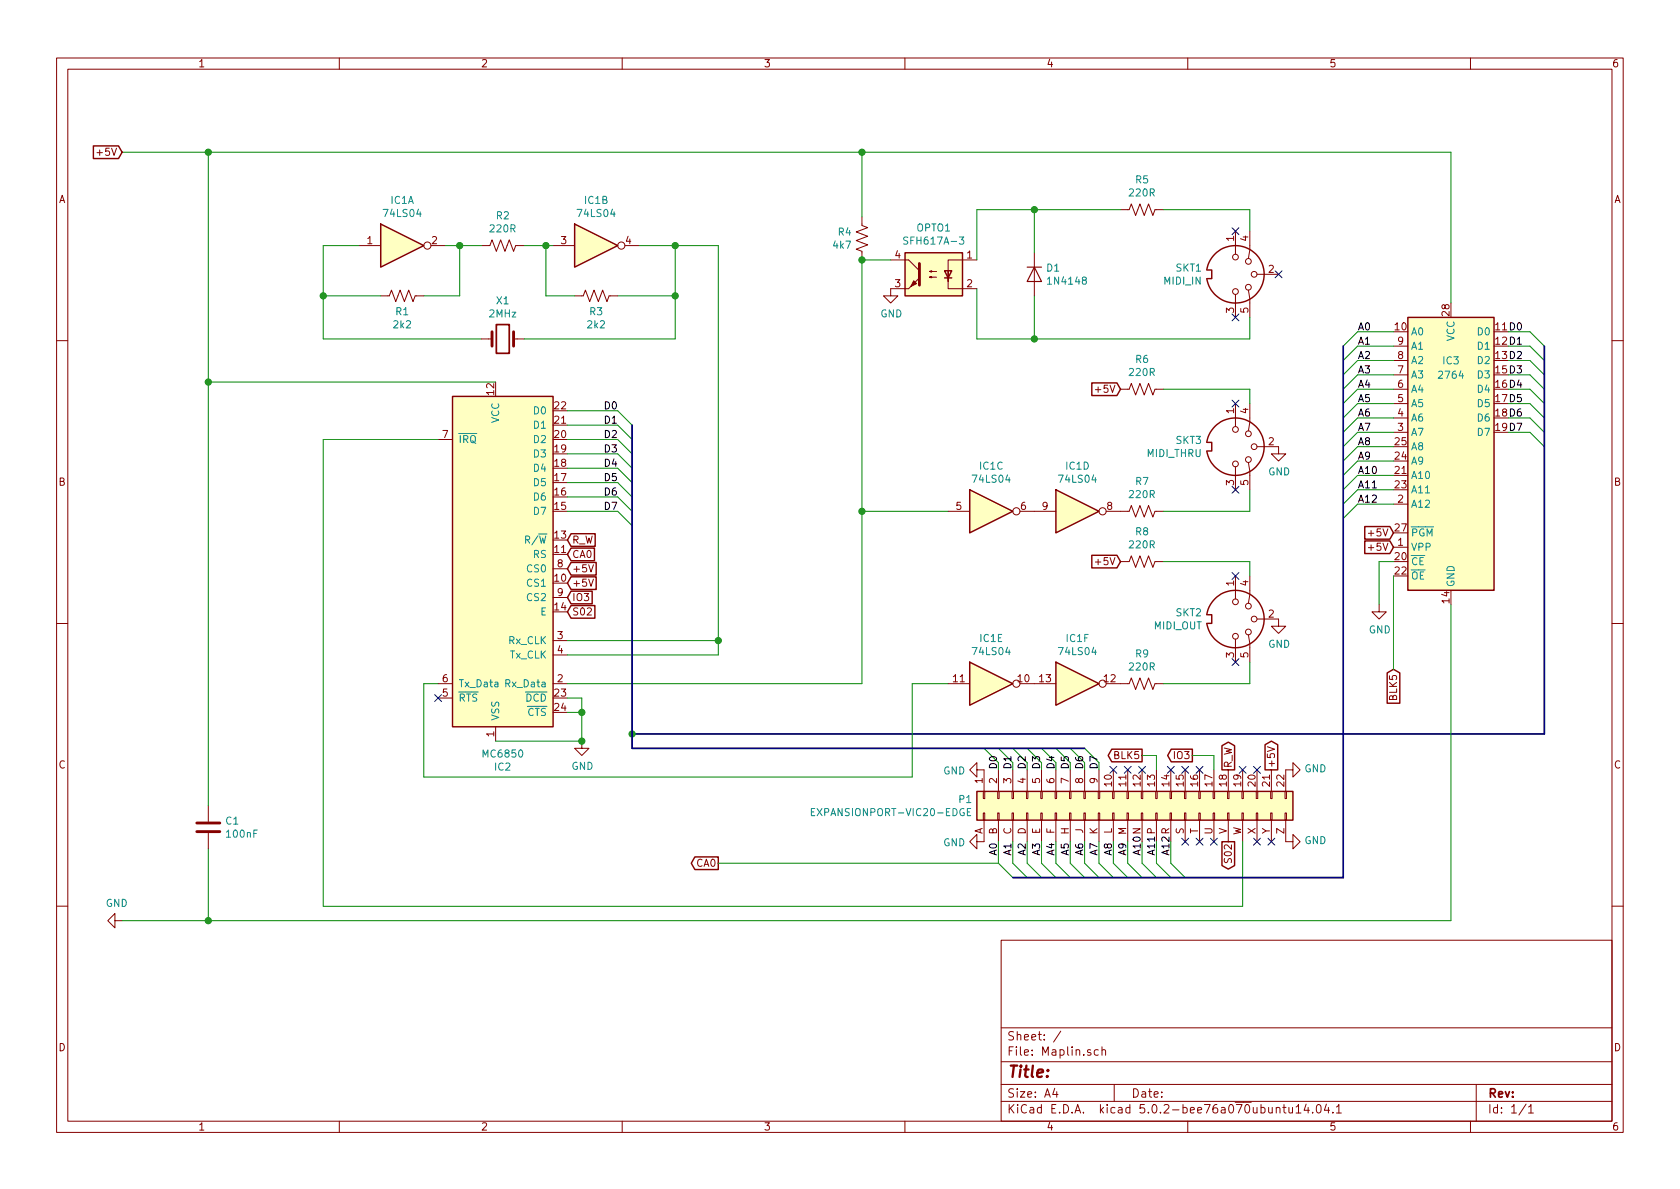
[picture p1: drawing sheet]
<svg xmlns="http://www.w3.org/2000/svg" width="297mm" height="210mm" viewBox="0 0 297 210" stroke-linecap="round" stroke-linejoin="round" font-family="sans-serif">
<g fill="none" stroke="#840000" stroke-width=".18">
<path d="M10 10.3h277v189.9h-277zM12 12.2h273v186.1h-273zM60 10.3v1.9M110 10.3v1.9M160 10.3v1.9M210 10.3v1.9M260 10.3v1.9M152.4 38.3v1.6l1 .4-2 .7 2 .8-2 .7 2 .8-2 .8 1 .3v1.6M198.1 37.1h1.5l.4-1 .8 2 .7-2 .8 2 .8-2 .7 2 .4-1h1.5M63.5 43.4h3.8M67.3 52.3h1.5l.4-1 .8 2 .7-2 .8 2 .8-2 .7 2 .4-1h1.5M76.2 43.4h2.5"/>
<path d="M85.1 43.4h1.5l.4-1 .8 2 .7-2 .8 2 .7-2 .8 2 .4-1h1.5M85.1 59.9h1.9M90.8 59.9h1.9M97.8 43.4h3.8M101.6 52.3h1.5l.4-1 .8 2 .7-2 .8 2 .8-2 .7 2 .4-1h1.5M110.5 43.4h2.5M157.5 46h3.2l1.9 1.9M160.7 51h-3.2v1.3h1.2l-1.2 1.3-1.3-1.3h1.3M164.3 49l.4-.1v.2l-.4-.1h1.3M164.3 48l.4-.1v.2l-.4-.1h1.3M167.6 49.1v1.9h5.1M172.7 46h-5.1v3.8v-1.9"/>
<path d="M182.9 44.7v7.6M218.4 40.9v4.1M218.4 52.1v4M220.7 51.3l.3 1.5v3.3M221 40.9v3.3l-.3 1.5M222.2 48.5h3.9M10 60.2h2M77.5 77.7h2.5M198.1 68.8h1.5l.4-1 .8 2 .7-2 .8 2 .8-2 .7 2 .4-1h1.5M218.4 71.4v4M221 71.4v3.3l-.3 1.5M222.2 79h3.9v1.3h1.2l-1.2 1.2-1.3-1.2h1.3"/>
<path d="M246.4 68.8h2.5M246.4 76.4h2.5M246.4 73.9h2.5M246.4 71.4h2.5M246.4 66.3h2.5M246.4 63.7h2.5M246.4 61.2h2.5M285 60.2h2M104.1 99.9l.4 1.2 .4-1.2M167.6 90.4h3.8M180.3 90.4h6.4M195.6 90.4h4l.4-1 .8 2 .7-2 .8 2 .8-2 .7 2 .4-1h1.5"/>
<path d="M198.1 99.3h1.5l.4-1 .8 2 .7-2 .8 2 .8-2 .7 2 .4-1h1.5M218.4 82.5v4.1M220.7 81.8l.3 1.5v3.3M246.4 96.8h2.5M246.4 89.1h2.5M10 110.3h2M97.8 113.3h2.5M97.8 115.8h2.5M97.8 100.6h2.5M97.8 105.7h2.5M104.1 102.4l.4 1.3 .4-1.3M218.4 101.8v4.1"/>
<path d="M218.4 113v4.1M220.7 112.3l.3 1.5v3.3M221 101.8v3.4l-.3 1.5M222.2 109.5h3.9v1.2h1.2l-1.2 1.3-1.3-1.3h1.3M243.8 106.9v1.3h1.3l-1.3 1.3-1.2-1.3h1.2M285 110.3h2M77.5 120.9h2.5M77.5 123.4h2.5M87.6 128.5v2.6M97.8 120.9h2.5M102.9 131.1v1.2h1.2l-1.2 1.3-1.3-1.3h1.3M167.6 120.9h3.8"/>
<path d="M172.7 136.1v-1.2l-1.3 1.2 1.3 1.3v-1.3h1.3v3.8M173.9 139.9h.2v1.3h-.2zM176.4 139.9h.3v1.3h-.3zM176.5 136.1v3.8M178.9 139.9h.3v1.3h-.3zM179.1 136.1v3.8M180.3 120.9h6.4M181.5 139.9h.2v1.3h-.2zM181.6 136.1v3.8M184 139.9h.3v1.3h-.3zM184.1 136.1v3.8M186.6 139.9h.2v1.3h-.2z"/>
<path d="M186.7 136.1v3.8M189.1 139.9h.3v1.3h-.3zM189.2 136.1v3.8M191.6 139.9h.3v1.3h-.3zM191.8 136.1v3.8M194.2 139.9h.2v1.3h-.2zM194.3 136.1v3.8M195.6 120.9h4l.4-1 .8 2 .7-2 .8 2 .8-2 .7 2 .4-1h1.5M196.7 139.9h.3v1.3h-.3zM196.8 136.1v3.8M199.3 139.9h.2v1.3h-.2zM199.4 136.1v3.8"/>
<path d="M201.8 139.9h.3v1.3h-.3zM201.9 136.1v3.8M204.3 139.9h.3v1.3h-.3zM204.5 136.1v3.8M206.9 139.9h.2v1.3h-.2zM207 136.1v3.8M209.4 139.9h.3v1.3h-.3zM209.5 136.1v3.8M212 139.9h.2v1.3h-.2zM212.1 136.1v3.8M214.5 139.9h.3v1.3h-.3zM214.6 136.1v3.8"/>
<path d="M217 139.9h.3v1.3h-.3zM217.2 136.1v3.8M219.6 139.9h.2v1.3h-.2zM219.7 136.1v3.8M222.1 139.9h.3v1.3h-.3zM222.2 136.1v3.8M224.1 132l1.2 .5-1.2 .4M224.7 139.9h.2v1.3h-.2zM224.8 136.1v3.8M227.2 139.9h.3v1.3h-.3zM228.6 136.1v1.3l1.3-1.3-1.3-1.2v1.2h-1.3v3.8M36.8 142.5v2.8"/>
<path d="M36.8 147.3v2.8M173.9 143.8h.2v1.2h-.2zM174 145v3.8h-1.3v1.3l-1.3-1.3 1.3-1.2v1.2M176.4 143.8h.3v1.2h-.3zM176.5 145v3.8M178.9 143.8h.3v1.2h-.3zM179.1 145v3.8M181.5 143.8h.2v1.2h-.2zM181.6 145v3.8M184 143.8h.3v1.2h-.3zM184.1 145v3.8M186.6 143.8h.2v1.2h-.2z"/>
<path d="M186.7 145v3.8M189.1 143.8h.3v1.2h-.3zM189.2 145v3.8M191.6 143.8h.3v1.2h-.3zM191.8 145v3.8M194.2 143.8h.2v1.2h-.2zM194.3 145v3.8M196.7 143.8h.3v1.2h-.3zM196.8 145v3.8M199.3 143.8h.2v1.2h-.2zM199.4 145v3.8M201.8 143.8h.3v1.2h-.3z"/>
<path d="M201.9 145v3.8M204.3 143.8h.3v1.2h-.3zM204.5 145v3.8M206.9 143.8h.2v1.2h-.2zM207 145v3.8M209.4 143.8h.3v1.2h-.3zM209.5 145v3.8M212 143.8h.2v1.2h-.2zM212.1 145v3.8M214.5 143.8h.3v1.2h-.3zM214.6 145v3.8M217 143.8h.3v1.2h-.3z"/>
<path d="M217.2 145v3.8M219.6 143.8h.2v1.2h-.2zM219.7 145v3.8M222.1 143.8h.3v1.2h-.3zM222.2 145v3.8M224.7 143.8h.2v1.2h-.2zM224.8 145v3.8M227.2 143.8h.3v1.2h-.3zM227.3 145v3.8h1.3v-1.2l1.3 1.2-1.3 1.3v-1.3M10 160.2h2M20.3 162.8v-1.3l-1.3 1.3 1.3 1.3v-1.3h1.3M177 166.3h108v32h-108z"/>
<path d="M285 160.2h2M60 198.3v1.9M110 198.3v1.9M160 198.3v1.9M177 194.8h108M177 191.8h108M177 187.8h108M177 181.8h108M186.5 192.5l-.4 1h1M186.8 193v1M187.6 182.3l-1.3 2M194.2 185.7l-.4-.1-.3 .3v.6l.3 .1 .4-.1"/>
<path d="M194.8 185.7l.2-.1 .4 .1 .1 .9M194.8 185.1v1.5M197 191.8v3M210 198.3v1.9M226.8 195.8h.6M227 195.3v1.3l.4 .2M227.9 195.8v.9l.4 .1 .2-.1M228.5 195.8v1M229.2 195.8l.4-.5v1.5M229.2 196.8h.8M230.9 195.2l-.3 1.1h.9M231.3 195.8v1"/>
<path d="M232.1 196.7v.1M232.9 195.5l.3-.2a.94 .94 0 0 1 0 1.5l-.4-.3-.1-.6zM234.5 195.2l-.3 1.1h.9M234.9 195.8v1M235.7 196.7v.1M236.3 195.8l.4-.5v1.5M236.3 196.8h.9M260 198.3v1.9M261 191.8v6.5M269.8 195.2l-1.2 2M270.3 195.8l.4-.5v1.5M270.3 196.8h.8"/>
<circle cx="75.6" cy="43.4" r=".63"/>
<circle cx="109.9" cy="43.4" r=".63"/>
<circle cx="218.4" cy="51.6" r=".51"/>
<circle cx="218.4" cy="45.5" r=".51"/>
<circle cx="220.7" cy="46.2" r=".51"/>
<circle cx="220.7" cy="50.8" r=".51"/>
<circle cx="221.7" cy="48.5" r=".51"/>
<circle cx="218.4" cy="75.9" r=".51"/>
<circle cx="220.7" cy="76.7" r=".51"/>
<circle cx="221.7" cy="79" r=".51"/>
<circle cx="179.7" cy="90.4" r=".63"/>
<circle cx="194.9" cy="90.4" r=".63"/>
<circle cx="218.4" cy="82" r=".51"/>
<circle cx="220.7" cy="81.3" r=".51"/>
<circle cx="218.4" cy="106.4" r=".51"/>
<circle cx="218.4" cy="112.5" r=".51"/>
<circle cx="220.7" cy="107.2" r=".51"/>
<circle cx="220.7" cy="111.8" r=".51"/>
<circle cx="221.7" cy="109.5" r=".51"/>
<circle cx="179.7" cy="120.9" r=".63"/>
<circle cx="194.9" cy="120.9" r=".63"/>
</g>
<g fill="#ffffc2" stroke="#ffffc2" stroke-width=".18">
<path d="M172.7 139.9h55.9v5.1h-55.9z"/>
<path d="M80 70.1h17.8v58.4h-17.8z"/>
<path d="M67.3 39.6l7.6 3.8-7.6 3.8z"/>
<path d="M101.6 39.6l7.6 3.8-7.6 3.8z"/>
<path d="M171.4 86.6l7.7 3.8-7.7 3.8z"/>
<path d="M186.7 86.6l7.6 3.8-7.6 3.8z"/>
<path d="M171.4 117.1l7.7 3.8-7.7 3.8z"/>
<path d="M186.7 117.1l7.6 3.8-7.6 3.8z"/>
<path d="M160 44.7h10.2v7.6h-10.2z"/>
<path d="M248.9 56.1h15.3v48.3h-15.3z"/>
</g>
<g fill="none" stroke="#840000" stroke-width=".25">
<path d="M16.5 25.8h4.5l.6 1.1-.6 1.1h-4.5zM67.3 39.6l7.6 3.8-7.6 3.8zM101.6 39.6l7.6 3.8-7.6 3.8zM160 44.7h10.2v7.6h-10.2zM167 47.9h1.3l-.7 1.2zM167 49.1h1.3M213.4 47.7a5.1 5.1 0 0 1 7.8-3.5 5.1 5.1 0 0 1 0 8.6 5.1 5.1 0 0 1-7.8-3.5M213.5 47.7h.7v1.6h-.7M248.9 56.1h15.3v48.3h-15.3zM80 70.1h17.8v58.4h-17.8zM193 67.7h4.5l.6 1.1-.6 1.1h-4.5zM213.4 78.2a5.1 5.1 0 0 1 7.8-3.5 5.1 5.1 0 0 1 0 8.6 5.1 5.1 0 0 1-7.8-3.5"/>
<path d="M213.5 78.2h.7v1.6h-.7M101 94.4h4.2v2.2h-4.2l-.7-1.1zM101 96.9h4.1v2.3h-4.1l-.7-1.2zM101 99.5h4.4v2.2h-4.4l-.7-1.1zM171.4 86.6l7.7 3.8-7.7 3.8zM186.7 86.6l7.6 3.8-7.6 3.8zM193 98.2h4.5l.6 1.1-.6 1.1h-4.5zM241.3 93.1h4.4l.7 1.1-.7 1.1h-4.4zM241.3 95.7h4.4l.7 1.1-.7 1.1h-4.4zM101 104.5h3.7v2.3h-3.7l-.7-1.1zM101 107.1h4.2v2.2h-4.2l-.7-1.1zM101 102h4.4v2.2h-4.4l-.7-1.1z"/>
<path d="M171.4 117.1l7.7 3.8-7.7 3.8zM186.7 117.1l7.6 3.8-7.6 3.8zM213.4 108.7a5.1 5.1 0 0 1 7.8-3.5 5.1 5.1 0 0 1 0 8.6 5.1 5.1 0 0 1-7.8-3.6M213.5 108.7h.7v1.5h-.7M245.3 119l1.1-.6 1.1 .6v5.4h-2.2zM172.7 139.9h55.9v5.1h-55.9zM196.6 132.5h5.3v2.2h-5.3l-.7-1.1zM207.1 132.5h3.7v2.2h-3.7l-.6-1.1zM216.1 131.9l1.1-.7 1.1 .7v4.2h-2.2zM223.7 131.7l1.1-.6 1.1 .6v4.4h-2.2zM122.9 151.5h4.1v2.3h-4.1l-.7-1.2zM216.1 148.8h2.2v4.3l-1.1 .6-1.1-.6z"/>
</g>
<path d="M160.5 42l-.5-.1-.2 .1v.4l.6 .2 .1 .3-.3 .3-.4-.1M169.6 41.9h.8l-.4 .5 .4 .1v.5l-.2 .2-.6-.2M143.5 143.6h.4M144.1 143h-.6v1.2h.6M171 143.6h.4M171.6 143h-.6v1.2h.6" fill="none" stroke="#008484" stroke-width=".18"/>
<path d="M87 58.7v2.5M90.8 58.7v2.5M162.6 46.6v3.8M34.8 147.1h4.1M34.8 145.5h4.1" fill="none" stroke="#840000" stroke-width=".51"/>
<path d="M181.6 47.2h2.5M182.9 47.2l1.2 2.6h-2.5z" fill="none" stroke="#840000" stroke-width=".2"/>
<path d="M87.8 57.4h2.2v5.1h-2.2z" fill="none" stroke="#840000" stroke-width=".3"/>
<g fill="#840000" stroke="#840000" stroke-width=".18">
<path d="M160.7 51l1.9-1.9z"/>
<path d="M161.5 49.7l.6 .5-1.1 .5z"/>
</g>
<g fill="none" stroke="#008400" stroke-width=".18">
<path d="M21.6 26.9h234.9v26.7M36.8 26.9v115.6M152.4 26.9v11.4M182.9 37.1v7.6M198.1 37.1h-25.4v8.9M205.7 37.1h15.3v3.8M57.1 52.3h10.2M63.5 43.4h-6.4v16.5h28M78.7 43.4h6.4M81.3 43.4v8.9h-6.4M92.7 43.4h5.1M96.5 43.4v8.9h5.1"/>
<path d="M109.2 52.3h10.2M113 43.4h14v72.4h-26.7M119.4 43.4v16.5h-26.7M157.5 46h-5.1v74.9h-52.1M172.7 51v8.9h48.3v-3.8M182.9 52.3v7.6M246.4 58.7h-6.4l-2.5 2.5M266.7 58.7h3.8l2.5 2.5M36.8 67.6h50.8M77.5 77.7h-20.4v82.6h162.6v-11.5M100.3 72.6h8.9l2.6 2.6M100.3 75.2h8.9l2.6 2.5"/>
<path d="M100.3 77.7h8.9l2.6 2.6M205.7 68.8h15.3v2.6M246.4 61.2h-6.4l-2.5 2.5M246.4 63.7h-6.4l-2.5 2.6M246.4 66.3h-6.4l-2.5 2.5M246.4 68.8h-6.4l-2.5 2.6M246.4 71.4h-6.4l-2.5 2.5M246.4 73.9h-6.4l-2.5 2.5M246.4 76.4h-6.4l-2.5 2.6M246.4 79h-6.4l-2.5 2.5M266.7 61.2h3.8l2.5 2.5M266.7 63.7h3.8l2.5 2.6"/>
<path d="M266.7 66.3h3.8l2.5 2.5M266.7 68.8h3.8l2.5 2.6M266.7 71.4h3.8l2.5 2.5M266.7 73.9h3.8l2.5 2.5M266.7 76.4h3.8l2.5 2.6M100.3 90.4h8.9l2.6 2.6M100.3 80.3h8.9l2.6 2.5M100.3 82.8h8.9l2.6 2.5M100.3 85.3h8.9l2.6 2.6M100.3 87.9h8.9l2.6 2.5M152.4 90.4h15.2M205.7 99.3h15.3v2.5"/>
<path d="M221 86.6v3.8h-15.3M246.4 81.5h-6.4l-2.5 2.6M246.4 84.1h-6.4l-2.5 2.5M246.4 86.6h-6.4l-2.5 2.5M246.4 89.1h-6.4l-2.5 2.6M246.4 99.3h-2.6v7.6M100.3 113.3h26.7M221 117.1v3.8h-15.3M246.4 101.8v16.6M256.5 106.9v55.9h-234.9M77.5 120.9h-2.6v16.5h86.4v-16.5h6.3M100.3 123.4h2.6v7.7h-15.3"/>
<path d="M100.3 126h2.6M174 132.3l2.5 2.6M176.5 132.3l2.6 2.6M179.1 132.3l2.5 2.6M181.6 132.3l2.5 2.6M184.1 132.3l2.6 2.6M186.7 132.3l2.5 2.6M189.2 132.3l2.6 2.6M191.8 132.3l2.5 2.6M201.9 133.6h2.6v2.5M210.8 133.6h3.8v2.5M36.8 150.1v12.7"/>
<path d="M127 152.6h49.5M176.5 152.6l2.6 2.6M176.5 148.8v3.8M179.1 148.8v3.8l2.5 2.6M181.6 148.8v3.8l2.5 2.6M184.1 148.8v3.8l2.6 2.6M186.7 148.8v3.8l2.5 2.6M189.2 148.8v3.8l2.6 2.6M191.8 148.8v3.8l2.5 2.6M194.3 148.8v3.8l2.5 2.6M196.8 148.8v3.8l2.6 2.6M199.4 148.8v3.8l2.5 2.6"/>
<path d="M201.9 148.8v3.8l2.6 2.6M204.5 148.8v3.8l2.5 2.6M207 148.8v3.8l2.5 2.6"/>
</g>
<g fill="#008400" stroke="#008400" stroke-width=".25">
<circle cx="96.5" cy="43.4" r=".51"/>
<circle cx="81.3" cy="43.4" r=".51"/>
<circle cx="57.2" cy="52.3" r=".51"/>
<circle cx="119.4" cy="52.3" r=".51"/>
<circle cx="119.4" cy="43.4" r=".51"/>
<circle cx="182.9" cy="59.9" r=".51"/>
<circle cx="182.9" cy="37.1" r=".51"/>
<circle cx="127" cy="113.3" r=".51"/>
<circle cx="102.9" cy="126" r=".51"/>
<circle cx="36.8" cy="67.6" r=".51"/>
<circle cx="36.8" cy="26.9" r=".51"/>
<circle cx="102.9" cy="131.1" r=".51"/>
<circle cx="111.8" cy="129.8" r=".51"/>
<circle cx="36.8" cy="162.8" r=".51"/>
<circle cx="152.4" cy="26.9" r=".51"/>
<circle cx="152.4" cy="46" r=".51"/>
<circle cx="152.4" cy="90.4" r=".51"/>
</g>
<g fill="none" stroke="#000084" stroke-width=".18">
<path d="M217.8 40.3l1.2 1.2M217.8 55.5l1.2 1.2M219 40.3l-1.2 1.2M219 55.5l-1.2 1.2M225.5 47.9l1.2 1.2M226.7 47.9l-1.2 1.2M217.8 70.8l1.2 1.2M219 70.8l-1.2 1.2M217.8 86l1.2 1.2M219 86l-1.2 1.2M217.8 101.2l1.2 1.3M217.8 116.5l1.2 1.2"/>
<path d="M219 116.5l-1.2 1.2M219 101.2l-1.2 1.3M76.9 122.8l1.2 1.2M78.1 122.8l-1.2 1.2M196.2 135.5l1.3 1.2M197.5 135.5l-1.3 1.2M198.8 135.5l1.2 1.2M200 135.5l-1.2 1.2M201.3 135.5l1.2 1.2M202.5 135.5l-1.2 1.2M206.4 135.5l1.2 1.2M207.6 135.5l-1.2 1.2"/>
<path d="M208.9 135.5l1.3 1.2M210.2 135.5l-1.3 1.2M211.5 135.5l1.2 1.2M212.7 135.5l-1.2 1.2M219.1 135.5l1.2 1.2M220.3 135.5l-1.2 1.2M221.6 135.5l1.3 1.2M222.9 135.5l-1.3 1.2M208.9 148.2l1.3 1.2M210.2 148.2l-1.3 1.2M211.5 148.2l1.2 1.2M212.7 148.2l-1.2 1.2"/>
<path d="M214 148.2l1.2 1.2M215.2 148.2l-1.2 1.2M221.6 148.2l1.3 1.2M222.9 148.2l-1.3 1.2M224.2 148.2l1.2 1.2M225.4 148.2l-1.2 1.2"/>
</g>
<path d="M111.8 75.2v57.1h80M237.5 61.2v94h-58.4M273 61.2v68.6h-161.2" fill="none" stroke="#000084" stroke-width=".3"/>
<text font-size="2.8" fill="#840000" x="178" y="190.5">Title:</text>
<g font-size="2.1" fill="#840000">
<text x="178" y="184">Sheet: /</text>
<text x="178" y="186.7">File: Maplin.sch</text>
<text x="178" y="196.9">KiCad E.D.A. kicad 5.0.2-bee76a070ubuntu14.04.1</text>
<text x="178" y="194.1">Size: A4</text>
<text x="200" y="194.1">Date:</text>
<text x="263" y="194.1">Rev:</text>
<text x="263" y="196.9">Id: 1/1</text>
</g>
<g font-size="1.8" fill="#840000">
<text x="35" y="11.9">1</text>
<text x="85" y="11.9">2</text>
<text x="135" y="11.9">3</text>
<text x="185" y="11.9">4</text>
<text x="235" y="11.9">5</text>
<text x="285" y="11.9">6</text>
<text x="17.6" y="27.6">+5V</text>
<text x="10.4" y="35.9">A</text>
<text x="285.4" y="35.9">A</text>
<text x="64.9" y="43.2">1</text>
<text x="76.4" y="43.2">2</text>
<text x="99.2" y="43.2">3</text>
<text x="110.6" y="43.2">4</text>
<text x="158.3" y="45.7">4</text>
<text x="171" y="45.7">1</text>
<text x="218.2" y="42.6" transform="rotate(-90 218.2 42.6)">1</text>
<text x="220.7" y="42.6" transform="rotate(-90 220.7 42.6)">4</text>
<text x="158.3" y="50.8">3</text>
<text x="171" y="50.8">2</text>
<text x="224.3" y="48.3">2</text>
<text x="218.2" y="55.3" transform="rotate(-90 218.2 55.3)">3</text>
<text x="220.7" y="55.3" transform="rotate(-90 220.7 55.3)">5</text>
<text x="246.7" y="58.4">10</text>
<text x="256.3" y="55.8" transform="rotate(-90 256.3 55.8)">28</text>
<text x="247.2" y="63.5">8</text>
<text x="247.2" y="61">9</text>
<text x="87.4" y="69.8" transform="rotate(-90 87.4 69.8)">12</text>
<text x="194.1" y="69.5">+5V</text>
<text x="247.2" y="71.1">5</text>
<text x="247.2" y="68.6">6</text>
<text x="247.2" y="66">7</text>
<text x="78.3" y="77.5">7</text>
<text x="98.1" y="77.5">20</text>
<text x="98.1" y="74.9">21</text>
<text x="98.1" y="72.4">22</text>
<text x="218.2" y="73.1" transform="rotate(-90 218.2 73.1)">1</text>
<text x="220.7" y="73.1" transform="rotate(-90 220.7 73.1)">4</text>
<text x="247.2" y="76.2">3</text>
<text x="247.2" y="73.7">4</text>
<text x="98.1" y="82.5">18</text>
<text x="98.1" y="80">19</text>
<text x="224.3" y="78.7">2</text>
<text x="246.7" y="83.8">21</text>
<text x="246.7" y="81.3">24</text>
<text x="246.7" y="78.7">25</text>
<text x="10.4" y="85.9">B</text>
<text x="98.1" y="87.6">16</text>
<text x="98.1" y="85.1">17</text>
<text x="218.2" y="85.8" transform="rotate(-90 218.2 85.8)">3</text>
<text x="220.7" y="85.8" transform="rotate(-90 220.7 85.8)">5</text>
<text x="246.7" y="86.4">23</text>
<text x="247.2" y="88.9">2</text>
<text x="285.4" y="85.9">B</text>
<text x="98.1" y="95.2">13</text>
<text x="98.1" y="90.2">15</text>
<text x="169.1" y="90.2">5</text>
<text x="180.5" y="90.2">6</text>
<text x="184.3" y="90.2">9</text>
<text x="195.7" y="90.2">8</text>
<text x="242.4" y="94.9">+5V</text>
<text x="246.7" y="94">27</text>
<text x="98.1" y="97.8">11</text>
<text x="98.6" y="100.3">8</text>
<text x="101.1" y="96.1">R_W</text>
<text x="101.1" y="98.7">CA0</text>
<text x="101.1" y="101.2">+5V</text>
<text x="194.1" y="99.9">+5V</text>
<text x="242.4" y="97.4">+5V</text>
<text x="246.7" y="99.1">20</text>
<text x="246.7" y="101.6">22</text>
<text x="247.2" y="96.5">1</text>
<text x="98.1" y="102.9">10</text>
<text x="98.1" y="107.9">14</text>
<text x="98.6" y="105.4">9</text>
<text x="101.1" y="106.3">IO3</text>
<text x="101.1" y="103.8">+5V</text>
<text x="218.2" y="103.6" transform="rotate(-90 218.2 103.6)">1</text>
<text x="220.7" y="103.6" transform="rotate(-90 220.7 103.6)">4</text>
<text x="256.3" y="106.6" transform="rotate(-90 256.3 106.6)">14</text>
<text x="98.6" y="113">3</text>
<text x="101.1" y="108.8">S02</text>
<text x="224.3" y="109.2">2</text>
<text x="98.6" y="115.6">4</text>
<text x="218.2" y="116.3" transform="rotate(-90 218.2 116.3)">3</text>
<text x="220.7" y="116.3" transform="rotate(-90 220.7 116.3)">5</text>
<text x="78.3" y="123.2">5</text>
<text x="78.3" y="120.6">6</text>
<text x="98.1" y="123.2">23</text>
<text x="98.1" y="125.7">24</text>
<text x="98.6" y="120.6">2</text>
<text x="168.6" y="120.6">11</text>
<text x="180" y="120.6">10</text>
<text x="183.8" y="120.6">13</text>
<text x="195.2" y="120.6">12</text>
<text x="247" y="123.8" transform="rotate(-90 247 123.8)">BLK5</text>
<text x="87.4" y="130.3" transform="rotate(-90 87.4 130.3)">1</text>
<text x="10.4" y="135.9">C</text>
<text x="197.1" y="134.2">BLK5</text>
<text x="207.7" y="134.2">IO3</text>
<text x="217.8" y="135.9" transform="rotate(-90 217.8 135.9)">R_W</text>
<text x="225.4" y="135.9" transform="rotate(-90 225.4 135.9)">+5V</text>
<text x="285.4" y="135.9">C</text>
<text x="173.7" y="138.5" transform="rotate(-90 173.7 138.5)">1</text>
<text x="176.3" y="138.5" transform="rotate(-90 176.3 138.5)">2</text>
<text x="178.8" y="138.5" transform="rotate(-90 178.8 138.5)">3</text>
<text x="181.4" y="138.5" transform="rotate(-90 181.4 138.5)">4</text>
<text x="183.9" y="138.5" transform="rotate(-90 183.9 138.5)">5</text>
<text x="186.4" y="138.5" transform="rotate(-90 186.4 138.5)">6</text>
<text x="189" y="138.5" transform="rotate(-90 189 138.5)">7</text>
<text x="191.5" y="138.5" transform="rotate(-90 191.5 138.5)">8</text>
<text x="194.1" y="138.5" transform="rotate(-90 194.1 138.5)">9</text>
<text x="196.6" y="139" transform="rotate(-90 196.6 139)">10</text>
<text x="199.1" y="139" transform="rotate(-90 199.1 139)">11</text>
<text x="201.7" y="139" transform="rotate(-90 201.7 139)">12</text>
<text x="204.2" y="139" transform="rotate(-90 204.2 139)">13</text>
<text x="206.8" y="139" transform="rotate(-90 206.8 139)">14</text>
<text x="209.3" y="139" transform="rotate(-90 209.3 139)">15</text>
<text x="211.8" y="139" transform="rotate(-90 211.8 139)">16</text>
<text x="214.4" y="139" transform="rotate(-90 214.4 139)">17</text>
<text x="216.9" y="139" transform="rotate(-90 216.9 139)">18</text>
<text x="219.5" y="139" transform="rotate(-90 219.5 139)">19</text>
<text x="222" y="139" transform="rotate(-90 222 139)">20</text>
<text x="224.5" y="139" transform="rotate(-90 224.5 139)">21</text>
<text x="227.1" y="139" transform="rotate(-90 227.1 139)">22</text>
<text x="173.7" y="147.6" transform="rotate(-90 173.7 147.6)">A</text>
<text x="176.3" y="147.6" transform="rotate(-90 176.3 147.6)">B</text>
<text x="178.8" y="147.6" transform="rotate(-90 178.8 147.6)">C</text>
<text x="181.4" y="147.6" transform="rotate(-90 181.4 147.6)">D</text>
<text x="183.9" y="147.5" transform="rotate(-90 183.9 147.5)">E</text>
<text x="186.4" y="147.5" transform="rotate(-90 186.4 147.5)">F</text>
<text x="189" y="147.6" transform="rotate(-90 189 147.6)">H</text>
<text x="191.5" y="147.4" transform="rotate(-90 191.5 147.4)">J</text>
<text x="194.1" y="147.6" transform="rotate(-90 194.1 147.6)">K</text>
<text x="196.6" y="147.5" transform="rotate(-90 196.6 147.5)">L</text>
<text x="199.1" y="147.7" transform="rotate(-90 199.1 147.7)">M</text>
<text x="209.3" y="147.5" transform="rotate(-90 209.3 147.5)">S</text>
<text x="211.8" y="147.5" transform="rotate(-90 211.8 147.5)">T</text>
<text x="214.4" y="147.6" transform="rotate(-90 214.4 147.6)">U</text>
<text x="216.9" y="147.5" transform="rotate(-90 216.9 147.5)">V</text>
<text x="219.5" y="147.8" transform="rotate(-90 219.5 147.8)">W</text>
<text x="222" y="147.5" transform="rotate(-90 222 147.5)">X</text>
<text x="224.5" y="147.5" transform="rotate(-90 224.5 147.5)">Y</text>
<text x="227.1" y="147.5" transform="rotate(-90 227.1 147.5)">Z</text>
<text x="123.2" y="153.3">CA0</text>
<text x="217.8" y="152.2" transform="rotate(-90 217.8 152.2)">S02</text>
<text x="10.4" y="185.9">D</text>
<text x="285.4" y="185.9">D</text>
<text x="35" y="199.9">1</text>
<text x="85" y="199.9">2</text>
<text x="135" y="199.9">3</text>
<text x="185" y="199.9">4</text>
<text x="235" y="199.9">5</text>
<text x="285" y="199.9">6</text>
</g>
<g font-size="1.8" fill="#008484">
<text x="199.8" y="34.7">220R</text>
<text x="200.8" y="32.4">R5</text>
<text x="68" y="38.4">74LS04</text>
<text x="69.1" y="36.1">IC1A</text>
<text x="86.8" y="41.1">220R</text>
<text x="87.8" y="38.8">R2</text>
<text x="102.3" y="38.4">74LS04</text>
<text x="103.4" y="36.1">IC1B</text>
<text x="148.2" y="41.7">R4</text>
<text x="162.1" y="40.9">OPTO1</text>
<text x="147.4" y="44">4k7</text>
<text x="160.4" y="43.3">SFH617A-3</text>
<text x="87.8" y="53.8">X1</text>
<text x="185.1" y="48">D1</text>
<text x="185.5" y="50.3">1N4148</text>
<text x="205.9" y="50.3">MIDI_IN</text>
<text x="207.9" y="48">SKT1</text>
<text x="69.6" y="58.1">2k2</text>
<text x="70" y="55.7">R1</text>
<text x="86.6" y="56.1">2MHz</text>
<text x="103.9" y="58.1">2k2</text>
<text x="104.3" y="55.7">R3</text>
<text x="155.7" y="56.1">GND</text>
<text x="249.4" y="59.3">A0</text>
<text x="261.4" y="59.3">D0</text>
<text x="200.8" y="64.2">R6</text>
<text x="249.4" y="64.4">A2</text>
<text x="249.4" y="61.8">A1</text>
<text x="255.2" y="64.4">IC3</text>
<text x="257.2" y="60.4" transform="rotate(-90 257.2 60.4)">VCC</text>
<text x="261.4" y="61.8">D1</text>
<text x="261.4" y="64.4">D2</text>
<text x="199.8" y="66.5">220R</text>
<text x="249.4" y="69.5">A4</text>
<text x="249.4" y="66.9">A3</text>
<text x="254.6" y="67">2764</text>
<text x="261.4" y="66.9">D3</text>
<text x="261.4" y="69.5">D4</text>
<text x="88.3" y="74.8" transform="rotate(-90 88.3 74.8)">VCC</text>
<text x="94.5" y="75.8">D1</text>
<text x="94.5" y="73.3">D0</text>
<text x="249.4" y="77.1">A7</text>
<text x="249.4" y="74.5">A6</text>
<text x="249.4" y="72">A5</text>
<text x="261.4" y="72">D5</text>
<text x="261.4" y="74.5">D6</text>
<text x="261.4" y="77.1">D7</text>
<text x="81" y="78.4">IRQ</text>
<text x="94.5" y="83.4">D4</text>
<text x="94.5" y="80.9">D3</text>
<text x="94.5" y="78.4">D2</text>
<text x="173.3" y="83.1">IC1C</text>
<text x="188.5" y="83.1">IC1D</text>
<text x="202.8" y="80.8">MIDI_THRU</text>
<text x="207.9" y="78.5">SKT3</text>
<text x="249.4" y="82.2">A9</text>
<text x="249.4" y="79.6">A8</text>
<text x="94.5" y="88.5">D6</text>
<text x="94.5" y="86">D5</text>
<text x="172.2" y="85.4">74LS04</text>
<text x="187.4" y="85.4">74LS04</text>
<text x="199.8" y="88.1">220R</text>
<text x="200.8" y="85.8">R7</text>
<text x="224.2" y="84.1">GND</text>
<text x="249.4" y="89.8">A12</text>
<text x="249.4" y="84.7">A10</text>
<text x="249.4" y="87.2">A11</text>
<text x="94.5" y="91.1">D7</text>
<text x="200.8" y="94.7">R8</text>
<text x="249.4" y="94.9">PGM</text>
<text x="93.3" y="96.1">R/W</text>
<text x="93.3" y="101.2">CS0</text>
<text x="94.3" y="98.7">RS</text>
<text x="199.8" y="97">220R</text>
<text x="249.4" y="97.4">VPP</text>
<text x="249.4" y="99.9">CE</text>
<text x="93.3" y="103.8">CS1</text>
<text x="93.3" y="106.3">CS2</text>
<text x="249.4" y="102.5">OE</text>
<text x="257.2" y="103.9" transform="rotate(-90 257.2 103.9)">GND</text>
<text x="89.9" y="113.9">Rx_CLK</text>
<text x="95.6" y="108.8">E</text>
<text x="173.3" y="113.5">IC1E</text>
<text x="188.6" y="113.5">IC1F</text>
<text x="204" y="111.3">MIDI_OUT</text>
<text x="207.9" y="109">SKT2</text>
<text x="242" y="112">GND</text>
<text x="90.1" y="116.5">Tx_CLK</text>
<text x="172.2" y="115.8">74LS04</text>
<text x="187.4" y="115.8">74LS04</text>
<text x="199.8" y="118.6">220R</text>
<text x="200.8" y="116.3">R9</text>
<text x="224.2" y="114.5">GND</text>
<text x="81" y="124.1">RTS</text>
<text x="81" y="121.5">Tx_Data</text>
<text x="89.7" y="121.5">Rx_Data</text>
<text x="92.9" y="124.1">DCD</text>
<text x="88.3" y="127.5" transform="rotate(-90 88.3 127.5)">VSS</text>
<text x="93.2" y="126.6">CTS</text>
<text x="85.6" y="134">MC6850</text>
<text x="87.5" y="136.3">IC2</text>
<text x="101" y="136.1">GND</text>
<text x="166.8" y="137">GND</text>
<text x="230.6" y="136.6">GND</text>
<text x="169.6" y="142">P1</text>
<text x="40" y="145.8">C1</text>
<text x="40.2" y="148.1">100nF</text>
<text x="144.3" y="144.3">EXPANSIONPORT-VIC20-EDGE</text>
<text x="166.8" y="149.7">GND</text>
<text x="230.6" y="149.3">GND</text>
<text x="18.7" y="160.4">GND</text>
</g>
<g font-size="1.8">
<text x="240" y="58.4">A0</text>
<text x="264.5" y="58.4">11D0</text>
<text x="240" y="61">A1</text>
<text x="240" y="63.5">A2</text>
<text x="264.5" y="61">12D1</text>
<text x="264.5" y="63.5">13D2</text>
<text x="240" y="66">A3</text>
<text x="240" y="68.6">A4</text>
<text x="240" y="71.1">A5</text>
<text x="264.5" y="66">15D3</text>
<text x="264.5" y="68.6">16D4</text>
<text x="264.5" y="71.1">17D5</text>
<text x="106.7" y="72.4">D0</text>
<text x="106.7" y="74.9">D1</text>
<text x="106.7" y="77.5">D2</text>
<text x="240" y="73.7">A6</text>
<text x="240" y="76.2">A7</text>
<text x="264.5" y="73.7">18D6</text>
<text x="264.5" y="76.2">19D7</text>
<text x="106.7" y="80">D3</text>
<text x="106.7" y="82.5">D4</text>
<text x="240" y="78.7">A8</text>
<text x="240" y="81.3">A9</text>
<text x="240" y="83.8">A10</text>
<text x="106.7" y="85.1">D5</text>
<text x="106.7" y="87.6">D6</text>
<text x="240" y="86.4">A11</text>
<text x="240" y="88.9">A12</text>
<text x="106.7" y="90.2">D7</text>
<text x="176.3" y="151.4" transform="rotate(-90 176.3 151.4)">A0</text>
<text x="178.8" y="151.4" transform="rotate(-90 178.8 151.4)">A1</text>
<text x="181.4" y="151.4" transform="rotate(-90 181.4 151.4)">A2</text>
<text x="183.9" y="151.4" transform="rotate(-90 183.9 151.4)">A3</text>
<text x="186.4" y="151.4" transform="rotate(-90 186.4 151.4)">A4</text>
<text x="189" y="151.4" transform="rotate(-90 189 151.4)">A5</text>
<text x="191.5" y="151.4" transform="rotate(-90 191.5 151.4)">A6</text>
<text x="194.1" y="151.4" transform="rotate(-90 194.1 151.4)">A7</text>
<text x="196.6" y="151.4" transform="rotate(-90 196.6 151.4)">A8</text>
<text x="199.1" y="151.4" transform="rotate(-90 199.1 151.4)">A9</text>
<text x="201.7" y="151.4" transform="rotate(-90 201.7 151.4)">A10 N</text>
<text x="204.2" y="151.4" transform="rotate(-90 204.2 151.4)">A11 P</text>
<text x="206.8" y="151.4" transform="rotate(-90 206.8 151.4)">A12 R</text>
</g>
<g font-size="1.8" fill="#008400">
<text x="176.3" y="136.1" transform="rotate(-90 176.3 136.1)">D0</text>
<text x="178.8" y="136.1" transform="rotate(-90 178.8 136.1)">D1</text>
<text x="181.4" y="136.1" transform="rotate(-90 181.4 136.1)">D2</text>
<text x="183.9" y="136.1" transform="rotate(-90 183.9 136.1)">D3</text>
<text x="186.4" y="136.1" transform="rotate(-90 186.4 136.1)">D4</text>
<text x="189" y="136.1" transform="rotate(-90 189 136.1)">D5</text>
<text x="191.5" y="136.1" transform="rotate(-90 191.5 136.1)">D6</text>
<text x="194.1" y="136.1" transform="rotate(-90 194.1 136.1)">D7</text>
</g>
</svg>
